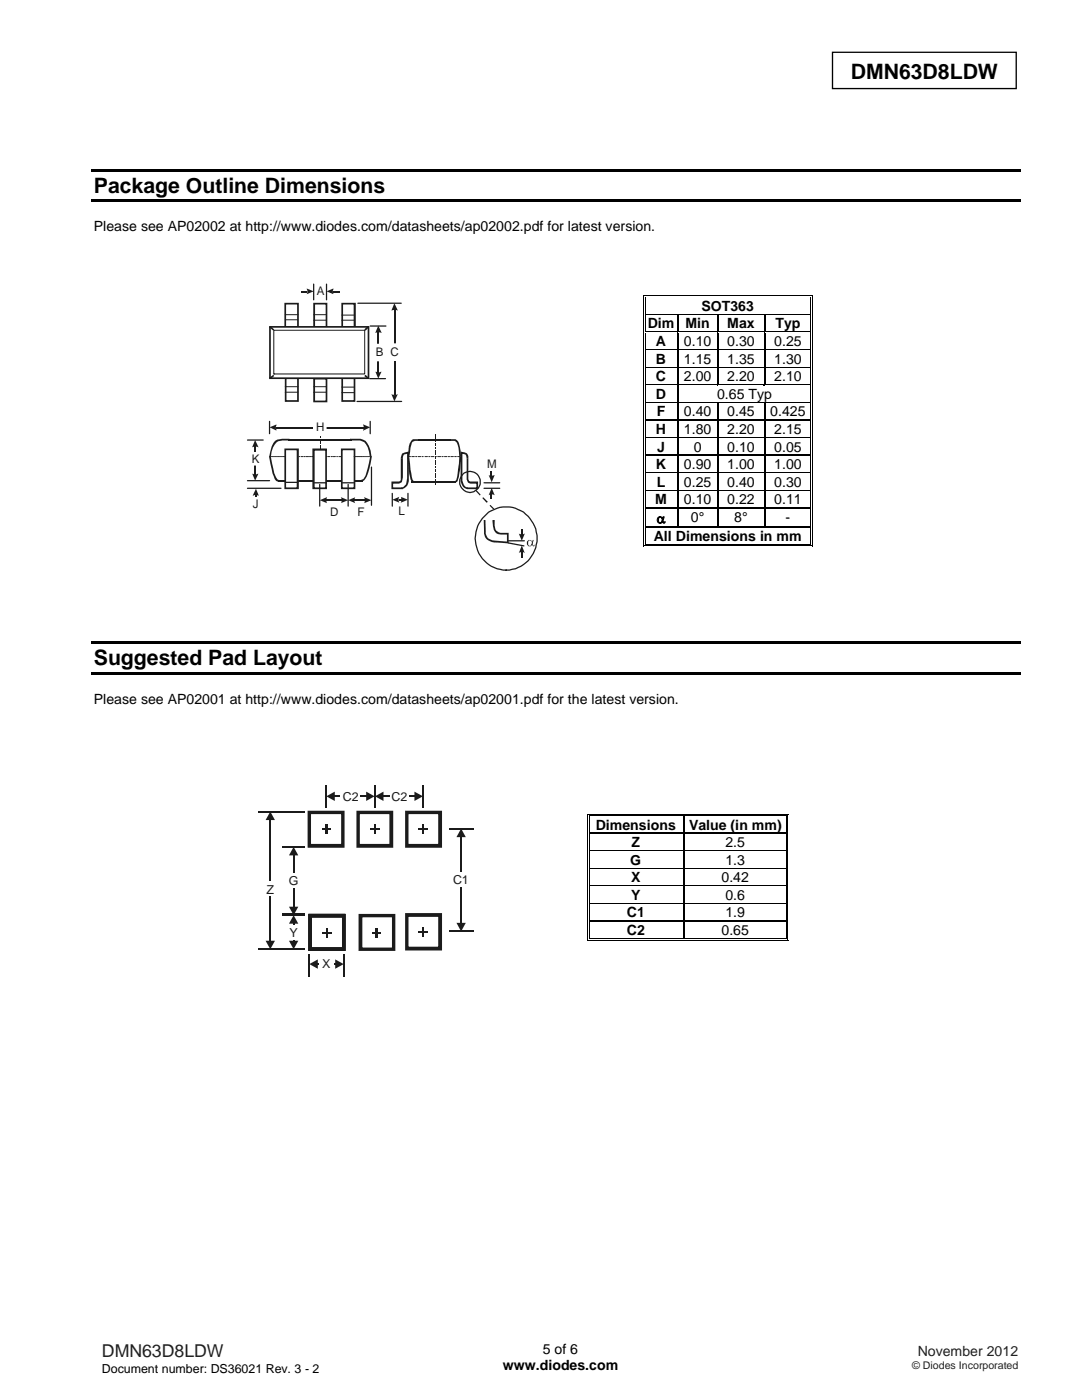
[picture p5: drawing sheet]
<svg xmlns="http://www.w3.org/2000/svg" width="216mm" height="279mm" viewBox="0 0 216 279" stroke-linecap="round" stroke-linejoin="round" font-family="sans-serif">
<path d="M166.1 10.4h36.7v7.3h-36.7z" fill="none" stroke="#000" stroke-width=".26"/>
<path d="M18.2 33.7h185.5v.5h-185.5zM18.2 39.8h185.5v.5h-185.5zM18.2 128h185.5v.5h-185.5zM18.2 134h185.5v.6h-185.5z" fill="#000"/>
<g fill="#fff">
<path d="M128.8 59.4h32.8v3.3h-32.8z"/>
<path d="M128.9 59.4h32.7v3.3h-32.7z"/>
</g>
<path d="M128.3 58.9h.2v.5h-.2zM128.3 58.9h.5v.2h-.5zM128.7 59.2h.1v.2h-.1z" fill="#000"/>
<path d="M128.8 59h32.8M128.8 59.3h32.8" fill="none" stroke="#000" stroke-width=".2"/>
<path d="M128.8 59.4h32.8z" fill="#fff"/>
<path d="M161.6 58.9h.6v.2h-.6zM161.6 59.2h.2v.2h-.2zM162 58.9h.2v.5h-.2z" fill="#000"/>
<path d="M128.4 59.4v3.3M128.7 59.4v3.3M161.7 59.4v3.3M162.1 59.4v3.3" fill="none" stroke="#000" stroke-width=".2"/>
<g fill="#fff">
<path d="M128.8 62.9h6.3v3.3h-6.3z"/>
<path d="M128.9 62.9h6v3.3h-6z"/>
<path d="M135.4 62.9h7.7v3.3h-7.7z"/>
<path d="M135.6 62.9h7.3v3.3h-7.3z"/>
<path d="M143.3 62.9h9.1v3.3h-9.1z"/>
<path d="M143.5 62.9h8.7v3.3h-8.7z"/>
<path d="M152.7 62.9h8.9v3.3h-8.9z"/>
<path d="M152.9 62.9h8.7v3.3h-8.7z"/>
</g>
<path d="M128.3 62.7h.2v.3h-.2zM128.7 62.7h.1v.3h-.1z" fill="#000"/>
<path d="M128.8 62.8h6.3" fill="none" stroke="#000" stroke-width=".25"/>
<path d="M128.8 62.9l6.3 .1z" fill="#fff"/>
<path d="M135.1 62.7h.3v.3h-.3z" fill="#000"/>
<path d="M135.4 62.8h7.7" fill="none" stroke="#000" stroke-width=".25"/>
<path d="M135.4 62.9l7.7 .1z" fill="#fff"/>
<path d="M143.1 62.7h.2v.3h-.2z" fill="#000"/>
<path d="M143.3 62.8h9.1" fill="none" stroke="#000" stroke-width=".25"/>
<path d="M143.3 62.9l9.1 .1z" fill="#fff"/>
<path d="M152.4 62.7h.3v.3h-.3z" fill="#000"/>
<path d="M152.7 62.8h8.9" fill="none" stroke="#000" stroke-width=".25"/>
<path d="M152.7 62.9l8.9 .1z" fill="#fff"/>
<path d="M161.6 62.7h.2v.3h-.2zM162 62.7h.2v.3h-.2z" fill="#000"/>
<path d="M128.4 63v3.2M128.7 63v3.2M161.7 63v3.2M162.1 63v3.2" fill="none" stroke="#000" stroke-width=".2"/>
<path d="M135.3 63v3.2M143.2 63v3.2M152.5 63v3.2" fill="none" stroke="#000" stroke-width=".25"/>
<g fill="#fff">
<path d="M128.8 66.5h6.3v3.2h-6.3z"/>
<path d="M128.9 66.5h6v3.2h-6z"/>
<path d="M135.4 66.5h7.7v3.2h-7.7z"/>
<path d="M135.6 66.5h7.3v3.2h-7.3z"/>
<path d="M143.3 66.5h9.1v3.2h-9.1z"/>
<path d="M143.5 66.5h8.7v3.2h-8.7z"/>
<path d="M152.7 66.5h8.9v3.2h-8.9z"/>
<path d="M152.9 66.5h8.7v3.2h-8.7z"/>
</g>
<path d="M128.3 66.2h.2v.3h-.2zM128.7 66.2h.1v.3h-.1z" fill="#000"/>
<path d="M128.8 66.3h6.3" fill="none" stroke="#000" stroke-width=".25"/>
<path d="M128.8 66.4l6.3 .1z" fill="#fff"/>
<path d="M135.1 66.2h.3v.3h-.3z" fill="#000"/>
<path d="M135.4 66.3h7.7" fill="none" stroke="#000" stroke-width=".25"/>
<path d="M135.4 66.4l7.7 .1z" fill="#fff"/>
<path d="M143.1 66.2h.2v.3h-.2z" fill="#000"/>
<path d="M143.3 66.3h9.1" fill="none" stroke="#000" stroke-width=".25"/>
<path d="M143.3 66.4l9.1 .1z" fill="#fff"/>
<path d="M152.4 66.2h.3v.3h-.3z" fill="#000"/>
<path d="M152.7 66.3h8.9" fill="none" stroke="#000" stroke-width=".25"/>
<path d="M152.7 66.4l8.9 .1z" fill="#fff"/>
<path d="M161.6 66.2h.2v.3h-.2zM162 66.2h.2v.3h-.2z" fill="#000"/>
<path d="M128.4 66.5v3.2M128.7 66.5v3.2M161.7 66.5v3.2M162.1 66.5v3.2" fill="none" stroke="#000" stroke-width=".2"/>
<path d="M135.3 66.5v3.2M143.2 66.5v3.2M152.5 66.5v3.2" fill="none" stroke="#000" stroke-width=".25"/>
<g fill="#fff">
<path d="M128.8 70h6.3v3.2h-6.3z"/>
<path d="M128.9 70h6v3.2h-6z"/>
<path d="M135.4 70h7.7v3.2h-7.7z"/>
<path d="M135.6 70h7.3v3.2h-7.3z"/>
<path d="M143.3 70h9.1v3.2h-9.1z"/>
<path d="M143.5 70h8.7v3.2h-8.7z"/>
<path d="M152.7 70h8.9v3.2h-8.9z"/>
<path d="M152.9 70h8.7v3.2h-8.7z"/>
</g>
<path d="M128.3 69.7h.2v.3h-.2zM128.7 69.7h.1v.3h-.1z" fill="#000"/>
<path d="M128.8 69.8h6.3" fill="none" stroke="#000" stroke-width=".25"/>
<path d="M128.8 70h6.3z" fill="#fff"/>
<path d="M135.1 69.7h.3v.3h-.3z" fill="#000"/>
<path d="M135.4 69.8h7.7" fill="none" stroke="#000" stroke-width=".25"/>
<path d="M135.4 70h7.7z" fill="#fff"/>
<path d="M143.1 69.7h.2v.3h-.2z" fill="#000"/>
<path d="M143.3 69.8h9.1" fill="none" stroke="#000" stroke-width=".25"/>
<path d="M143.3 70h9.1z" fill="#fff"/>
<path d="M152.4 69.7h.3v.3h-.3z" fill="#000"/>
<path d="M152.7 69.8h8.9" fill="none" stroke="#000" stroke-width=".25"/>
<path d="M152.7 70h8.9z" fill="#fff"/>
<path d="M161.6 69.7h.2v.3h-.2zM162 69.7h.2v.3h-.2z" fill="#000"/>
<path d="M128.4 70v3.2M128.7 70v3.2M161.7 70v3.2M162.1 70v3.2" fill="none" stroke="#000" stroke-width=".2"/>
<path d="M135.3 70v3.2M143.2 70v3.2M152.5 70v3.2" fill="none" stroke="#000" stroke-width=".25"/>
<g fill="#fff">
<path d="M128.8 73.5h6.3v3.2h-6.3z"/>
<path d="M128.9 73.5h6v3.2h-6z"/>
<path d="M135.4 73.5h7.7v3.2h-7.7z"/>
<path d="M135.6 73.5h7.3v3.2h-7.3z"/>
<path d="M143.3 73.5h9.1v3.2h-9.1z"/>
<path d="M143.5 73.5h8.7v3.2h-8.7z"/>
<path d="M152.7 73.5h8.9v3.2h-8.9z"/>
<path d="M152.9 73.5h8.7v3.2h-8.7z"/>
</g>
<path d="M128.3 73.2h.2v.3h-.2zM128.7 73.2h.1v.3h-.1z" fill="#000"/>
<path d="M128.8 73.3h6.3" fill="none" stroke="#000" stroke-width=".25"/>
<path d="M128.8 73.5h6.3z" fill="#fff"/>
<path d="M135.1 73.2h.3v.3h-.3z" fill="#000"/>
<path d="M135.4 73.3h7.7" fill="none" stroke="#000" stroke-width=".25"/>
<path d="M135.4 73.5h7.7z" fill="#fff"/>
<path d="M143.1 73.2h.2v.3h-.2z" fill="#000"/>
<path d="M143.3 73.3h9.1" fill="none" stroke="#000" stroke-width=".25"/>
<path d="M143.3 73.5h9.1z" fill="#fff"/>
<path d="M152.4 73.2h.3v.3h-.3z" fill="#000"/>
<path d="M152.7 73.3h8.9" fill="none" stroke="#000" stroke-width=".25"/>
<path d="M152.7 73.5h8.9z" fill="#fff"/>
<path d="M161.6 73.2h.2v.3h-.2zM162 73.2h.2v.3h-.2z" fill="#000"/>
<path d="M128.4 73.5v3.2M128.7 73.5v3.2M161.7 73.5v3.2M162.1 73.5v3.2" fill="none" stroke="#000" stroke-width=".2"/>
<path d="M135.3 73.5v3.2M143.2 73.5v3.2M152.5 73.5v3.2" fill="none" stroke="#000" stroke-width=".25"/>
<g fill="#fff">
<path d="M128.8 77h6.3v3.2h-6.3z"/>
<path d="M128.9 77h6v3.2h-6z"/>
<path d="M135.4 77h26.2v3.2h-26.2z"/>
<path d="M135.6 77h26v3.2h-26z"/>
</g>
<path d="M128.3 76.7h.2v.3h-.2zM128.7 76.7h.1v.3h-.1z" fill="#000"/>
<path d="M128.8 76.9h6.3" fill="none" stroke="#000" stroke-width=".25"/>
<path d="M128.8 77h6.3z" fill="#fff"/>
<path d="M135.1 76.7h.3v.3h-.3z" fill="#000"/>
<path d="M135.4 76.9h7.7" fill="none" stroke="#000" stroke-width=".25"/>
<path d="M135.4 77h7.9z" fill="#fff"/>
<path d="M143.1 76.9h9.3" fill="none" stroke="#000" stroke-width=".25"/>
<path d="M143.3 77h9.4z" fill="#fff"/>
<path d="M152.4 76.9h9.2" fill="none" stroke="#000" stroke-width=".25"/>
<path d="M152.7 77h8.9z" fill="#fff"/>
<path d="M161.6 76.7h.2v.3h-.2zM162 76.7h.2v.3h-.2z" fill="#000"/>
<path d="M128.4 77v3.2M128.7 77v3.2M161.7 77v3.2M162.1 77v3.2" fill="none" stroke="#000" stroke-width=".2"/>
<path d="M135.3 77v3.2" fill="none" stroke="#000" stroke-width=".25"/>
<g fill="#fff">
<path d="M128.8 80.5h6.3v3.3h-6.3z"/>
<path d="M128.9 80.5h6v3.3h-6z"/>
<path d="M135.4 80.5h7.7v3.3h-7.7z"/>
<path d="M135.6 80.5h7.3v3.3h-7.3z"/>
<path d="M143.3 80.5h9.1v3.3h-9.1z"/>
<path d="M143.5 80.5h8.7v3.3h-8.7z"/>
<path d="M152.7 80.5h8.9v3.3h-8.9z"/>
<path d="M152.9 80.5h8.7v3.3h-8.7z"/>
</g>
<path d="M128.3 80.2h.2v.3h-.2zM128.7 80.2h.1v.3h-.1z" fill="#000"/>
<path d="M128.8 80.4h6.3" fill="none" stroke="#000" stroke-width=".25"/>
<path d="M128.8 80.5h6.3z" fill="#fff"/>
<path d="M135.1 80.2h.3v.3h-.3z" fill="#000"/>
<path d="M135.4 80.4h7.7" fill="none" stroke="#000" stroke-width=".25"/>
<path d="M135.4 80.5h7.7z" fill="#fff"/>
<path d="M143.1 80.2h.2v.3h-.2z" fill="#000"/>
<path d="M143.3 80.4h9.1" fill="none" stroke="#000" stroke-width=".25"/>
<path d="M143.3 80.5h9.1z" fill="#fff"/>
<path d="M152.4 80.2h.3v.3h-.3z" fill="#000"/>
<path d="M152.7 80.4h8.9" fill="none" stroke="#000" stroke-width=".25"/>
<path d="M152.7 80.5h8.9z" fill="#fff"/>
<path d="M161.6 80.2h.2v.3h-.2zM162 80.2h.2v.3h-.2z" fill="#000"/>
<path d="M128.4 80.5v3.3M128.7 80.5v3.3M161.7 80.5v3.3M162.1 80.5v3.3" fill="none" stroke="#000" stroke-width=".2"/>
<path d="M135.3 80.5v3.3M143.2 80.5v3.3M152.5 80.5v3.3" fill="none" stroke="#000" stroke-width=".25"/>
<g fill="#fff">
<path d="M128.8 84h6.3v3.2h-6.3z"/>
<path d="M128.9 84h6v3.2h-6z"/>
<path d="M135.4 84h7.7v3.2h-7.7z"/>
<path d="M135.6 84h7.3v3.2h-7.3z"/>
<path d="M143.3 84h9.1v3.2h-9.1z"/>
<path d="M143.5 84h8.7v3.2h-8.7z"/>
<path d="M152.7 84h8.9v3.2h-8.9z"/>
<path d="M152.9 84h8.7v3.2h-8.7z"/>
</g>
<path d="M128.3 83.8h.2v.2h-.2zM128.7 83.8h.1v.2h-.1z" fill="#000"/>
<path d="M128.8 83.9h6.3" fill="none" stroke="#000" stroke-width=".25"/>
<path d="M128.8 84h6.3z" fill="#fff"/>
<path d="M135.1 83.8h.3v.2h-.3z" fill="#000"/>
<path d="M135.4 83.9h7.7" fill="none" stroke="#000" stroke-width=".25"/>
<path d="M135.4 84h7.7z" fill="#fff"/>
<path d="M143.1 83.8h.2v.2h-.2z" fill="#000"/>
<path d="M143.3 83.9h9.1" fill="none" stroke="#000" stroke-width=".25"/>
<path d="M143.3 84h9.1z" fill="#fff"/>
<path d="M152.4 83.8h.3v.2h-.3z" fill="#000"/>
<path d="M152.7 83.9h8.9" fill="none" stroke="#000" stroke-width=".25"/>
<path d="M152.7 84h8.9z" fill="#fff"/>
<path d="M161.6 83.8h.2v.2h-.2zM162 83.8h.2v.2h-.2z" fill="#000"/>
<path d="M128.4 84v3.2M128.7 84v3.2M161.7 84v3.2M162.1 84v3.2" fill="none" stroke="#000" stroke-width=".2"/>
<path d="M135.3 84v3.2M143.2 84v3.2M152.5 84v3.2" fill="none" stroke="#000" stroke-width=".25"/>
<g fill="#fff">
<path d="M128.8 87.5h6.3v3.3h-6.3z"/>
<path d="M128.9 87.5h6v3.3h-6z"/>
<path d="M135.4 87.5h7.7v3.3h-7.7z"/>
<path d="M135.6 87.5h7.3v3.3h-7.3z"/>
<path d="M143.3 87.5h9.1v3.3h-9.1z"/>
<path d="M143.5 87.5h8.7v3.3h-8.7z"/>
<path d="M152.7 87.5h8.9v3.3h-8.9z"/>
<path d="M152.9 87.5h8.7v3.3h-8.7z"/>
</g>
<path d="M128.3 87.2h.2v.3h-.2zM128.7 87.2h.1v.3h-.1z" fill="#000"/>
<path d="M128.8 87.4h6.3" fill="none" stroke="#000" stroke-width=".25"/>
<path d="M128.8 87.5h6.3z" fill="#fff"/>
<path d="M135.1 87.2h.3v.3h-.3z" fill="#000"/>
<path d="M135.4 87.4h7.7" fill="none" stroke="#000" stroke-width=".25"/>
<path d="M135.4 87.5h7.7z" fill="#fff"/>
<path d="M143.1 87.2h.2v.3h-.2z" fill="#000"/>
<path d="M143.3 87.4h9.1" fill="none" stroke="#000" stroke-width=".25"/>
<path d="M143.3 87.5h9.1z" fill="#fff"/>
<path d="M152.4 87.2h.3v.3h-.3z" fill="#000"/>
<path d="M152.7 87.4h8.9" fill="none" stroke="#000" stroke-width=".25"/>
<path d="M152.7 87.5h8.9z" fill="#fff"/>
<path d="M161.6 87.2h.2v.3h-.2zM162 87.2h.2v.3h-.2z" fill="#000"/>
<path d="M128.4 87.5v3.3M128.7 87.5v3.3M161.7 87.5v3.3M162.1 87.5v3.3" fill="none" stroke="#000" stroke-width=".2"/>
<path d="M135.3 87.5v3.3M143.2 87.5v3.3M152.5 87.5v3.3" fill="none" stroke="#000" stroke-width=".25"/>
<g fill="#fff">
<path d="M128.8 91h6.3v3.3h-6.3z"/>
<path d="M128.9 91h6v3.3h-6z"/>
<path d="M135.4 91h7.7v3.3h-7.7z"/>
<path d="M135.6 91h7.3v3.3h-7.3z"/>
<path d="M143.3 91h9.1v3.3h-9.1z"/>
<path d="M143.5 91h8.7v3.3h-8.7z"/>
<path d="M152.7 91h8.9v3.3h-8.9z"/>
<path d="M152.9 91h8.7v3.3h-8.7z"/>
</g>
<path d="M128.3 90.8h.2v.2h-.2zM128.7 90.8h.1v.2h-.1z" fill="#000"/>
<path d="M128.8 90.9h6.3" fill="none" stroke="#000" stroke-width=".25"/>
<path d="M128.8 91h6.3z" fill="#fff"/>
<path d="M135.1 90.8h.3v.2h-.3z" fill="#000"/>
<path d="M135.4 90.9h7.7" fill="none" stroke="#000" stroke-width=".25"/>
<path d="M135.4 91h7.7z" fill="#fff"/>
<path d="M143.1 90.8h.2v.2h-.2z" fill="#000"/>
<path d="M143.3 90.9h9.1" fill="none" stroke="#000" stroke-width=".25"/>
<path d="M143.3 91h9.1z" fill="#fff"/>
<path d="M152.4 90.8h.3v.2h-.3z" fill="#000"/>
<path d="M152.7 90.9h8.9" fill="none" stroke="#000" stroke-width=".25"/>
<path d="M152.7 91h8.9z" fill="#fff"/>
<path d="M161.6 90.8h.2v.2h-.2zM162 90.8h.2v.2h-.2z" fill="#000"/>
<path d="M128.4 91v3.3M128.7 91v3.3M161.7 91v3.3M162.1 91v3.3" fill="none" stroke="#000" stroke-width=".2"/>
<path d="M135.3 91v3.3M143.2 91v3.3M152.5 91v3.3" fill="none" stroke="#000" stroke-width=".25"/>
<g fill="#fff">
<path d="M128.8 94.6h6.3v3.2h-6.3z"/>
<path d="M128.9 94.6h6v3.2h-6z"/>
<path d="M135.4 94.6h7.7v3.2h-7.7z"/>
<path d="M135.6 94.6h7.3v3.2h-7.3z"/>
<path d="M143.3 94.6h9.1v3.2h-9.1z"/>
<path d="M143.5 94.6h8.7v3.2h-8.7z"/>
<path d="M152.7 94.6h8.9v3.2h-8.9z"/>
<path d="M152.9 94.6h8.7v3.2h-8.7z"/>
</g>
<path d="M128.3 94.3h.2v.3h-.2zM128.7 94.3h.1v.3h-.1z" fill="#000"/>
<path d="M128.8 94.4h6.3" fill="none" stroke="#000" stroke-width=".25"/>
<path d="M128.8 94.5l6.3 .1z" fill="#fff"/>
<path d="M135.1 94.3h.3v.3h-.3z" fill="#000"/>
<path d="M135.4 94.4h7.7" fill="none" stroke="#000" stroke-width=".25"/>
<path d="M135.4 94.5l7.7 .1z" fill="#fff"/>
<path d="M143.1 94.3h.2v.3h-.2z" fill="#000"/>
<path d="M143.3 94.4h9.1" fill="none" stroke="#000" stroke-width=".25"/>
<path d="M143.3 94.5l9.1 .1z" fill="#fff"/>
<path d="M152.4 94.3h.3v.3h-.3z" fill="#000"/>
<path d="M152.7 94.4h8.9" fill="none" stroke="#000" stroke-width=".25"/>
<path d="M152.7 94.5l8.9 .1z" fill="#fff"/>
<path d="M161.6 94.3h.2v.3h-.2zM162 94.3h.2v.3h-.2z" fill="#000"/>
<path d="M128.4 94.6v3.2M128.7 94.6v3.2M161.7 94.6v3.2M162.1 94.6v3.2" fill="none" stroke="#000" stroke-width=".2"/>
<path d="M135.3 94.6v3.2M143.2 94.6v3.2M152.5 94.6v3.2" fill="none" stroke="#000" stroke-width=".25"/>
<g fill="#fff">
<path d="M128.8 98h6.3v3.3h-6.3z"/>
<path d="M128.9 98h6v3.3h-6z"/>
<path d="M135.4 98h7.7v3.3h-7.7z"/>
<path d="M135.6 98h7.3v3.3h-7.3z"/>
<path d="M143.3 98h9.1v3.3h-9.1z"/>
<path d="M143.5 98h8.7v3.3h-8.7z"/>
<path d="M152.7 98h8.9v3.3h-8.9z"/>
<path d="M152.9 98h8.7v3.3h-8.7z"/>
</g>
<path d="M128.3 97.8h.2v.3h-.2zM128.7 97.8h.1v.3h-.1z" fill="#000"/>
<path d="M128.8 97.9h6.3" fill="none" stroke="#000" stroke-width=".25"/>
<path d="M128.8 98l6.3 .1z" fill="#fff"/>
<path d="M135.1 97.8h.3v.3h-.3z" fill="#000"/>
<path d="M135.4 97.9h7.7" fill="none" stroke="#000" stroke-width=".25"/>
<path d="M135.4 98l7.7 .1z" fill="#fff"/>
<path d="M143.1 97.8h.2v.3h-.2z" fill="#000"/>
<path d="M143.3 97.9h9.1" fill="none" stroke="#000" stroke-width=".25"/>
<path d="M143.3 98l9.1 .1z" fill="#fff"/>
<path d="M152.4 97.8h.3v.3h-.3z" fill="#000"/>
<path d="M152.7 97.9h8.9" fill="none" stroke="#000" stroke-width=".25"/>
<path d="M152.7 98l8.9 .1z" fill="#fff"/>
<g fill="#000">
<path d="M161.6 97.8h.2v.3h-.2zM162 97.8h.2v.3h-.2zM128.3 101.3h.2v.3h-.2zM128.3 105h.2v.3h-.2zM128.3 108.9h.5v.2h-.5zM128.7 101.3h.1v.3h-.1zM128.7 105h.1v.3h-.1zM128.7 108.5h.1v.2h-.1zM135.1 101.3h.3v.3h-.3zM143.1 101.3h.2v.3h-.2zM152.4 101.3h.3v.3h-.3zM161.6 101.3h.2v.3h-.2z"/>
<path d="M161.6 105h.2v.3h-.2zM161.6 108.9h.6v.2h-.6zM161.6 108.5h.2v.2h-.2zM162 101.3h.2v.3h-.2zM162 105h.2v.3h-.2zM162 108.5h.2v.6h-.2z"/>
</g>
<g fill="none" stroke="#000" stroke-width=".2">
<path d="M128.4 98.1v3.2M128.7 98.1v3.2M161.7 98.1v3.2M162.1 98.1v3.2M128.4 101.6v3.4M128.4 105.3v3.8M128.7 101.6v3.4M128.7 105.3v3.2M128.8 109h32.8M128.8 108.6h32.8M161.7 101.6v3.4M161.7 105.3v3.2"/>
<path d="M162.1 101.6v3.4M162.1 105.3v3.2"/>
</g>
<path d="M135.3 98.1v3.2M143.2 98.1v3.2M152.5 98.1v3.2M128.8 101.4h6.3M128.8 105.2h32.8M135.3 101.6v3.4M135.4 101.4h7.7M143.2 101.6v3.4M143.3 101.4h9.1M152.5 101.6v3.4M152.7 101.4h8.9" fill="none" stroke="#000" stroke-width=".25"/>
<g fill="#fff">
<path d="M117.6 162.9h18.7v3.3h-18.7z"/>
<path d="M118.1 162.9h17.6v3.3h-17.6z"/>
</g>
<path d="M117.1 162.4h.2v.5h-.2zM117.1 162.4h.5v.2h-.5zM117.5 162.8h.1v.1h-.1z" fill="#000"/>
<path d="M117.6 162.5h18.7M117.6 162.8h18.7" fill="none" stroke="#000" stroke-width=".2"/>
<path d="M117.6 162.9h18.7z" fill="#fff"/>
<path d="M136.3 162.9h.2zM136.3 162.4h.5v.2h-.5zM136.3 162.8h.5v.1h-.5zM156.8 162.4h.5v.2h-.5zM156.8 162.8h.2v.1h-.2zM157.1 162.4h.2v.5h-.2z" fill="#000"/>
<path d="M117.2 162.9v3.3M117.5 162.9v3.3M136.8 162.5h20M136.8 162.8h20M156.9 162.9v3.3M157.2 162.9v3.3" fill="none" stroke="#000" stroke-width=".2"/>
<path d="M136.4 162.9v3.3" fill="none" stroke="#000" stroke-width=".25"/>
<g fill="#fff">
<path d="M117.6 166.5h18.7v3.2h-18.7z"/>
<path d="M118.1 166.5h17.6v3.2h-17.6z"/>
<path d="M136.5 166.5h20.3v3.2h-20.3z"/>
<path d="M137.1 166.5h19.3v3.2h-19.3z"/>
</g>
<path d="M117.1 166.2h.2v.3h-.2zM117.5 166.2h.1v.3h-.1z" fill="#000"/>
<path d="M117.6 166.3h18.7" fill="none" stroke="#000" stroke-width=".25"/>
<path d="M117.6 166.5h18.7z" fill="#fff"/>
<path d="M136.3 166.2h.2v.3h-.2z" fill="#000"/>
<path d="M136.5 166.3h20.3" fill="none" stroke="#000" stroke-width=".25"/>
<path d="M136.5 166.5h20.3z" fill="#fff"/>
<path d="M156.8 166.2h.2v.3h-.2zM157.1 166.2h.2v.3h-.2z" fill="#000"/>
<path d="M117.2 166.5v3.2M117.5 166.5v3.2M156.9 166.5v3.2M157.2 166.5v3.2" fill="none" stroke="#000" stroke-width=".2"/>
<path d="M136.4 166.5v3.2" fill="none" stroke="#000" stroke-width=".25"/>
<g fill="#fff">
<path d="M117.6 170h18.7v3.2h-18.7z"/>
<path d="M118.1 170h17.6v3.2h-17.6z"/>
<path d="M136.5 170h20.3v3.2h-20.3z"/>
<path d="M137.1 170h19.3v3.2h-19.3z"/>
</g>
<path d="M117.1 169.7h.2v.3h-.2zM117.5 169.7h.1v.3h-.1z" fill="#000"/>
<path d="M117.6 169.8h18.7" fill="none" stroke="#000" stroke-width=".25"/>
<path d="M117.6 169.9l18.7 .1z" fill="#fff"/>
<path d="M136.3 169.7h.2v.3h-.2z" fill="#000"/>
<path d="M136.5 169.8h20.3" fill="none" stroke="#000" stroke-width=".25"/>
<path d="M136.5 169.9l20.3 .1z" fill="#fff"/>
<path d="M156.8 169.7h.2v.3h-.2zM157.1 169.7h.2v.3h-.2z" fill="#000"/>
<path d="M117.2 170v3.2M117.5 170v3.2M156.9 170v3.2M157.2 170v3.2" fill="none" stroke="#000" stroke-width=".2"/>
<path d="M136.4 170v3.2" fill="none" stroke="#000" stroke-width=".25"/>
<g fill="#fff">
<path d="M117.6 173.5h18.7v3.2h-18.7z"/>
<path d="M118.1 173.5h17.6v3.2h-17.6z"/>
<path d="M136.5 173.5h20.3v3.2h-20.3z"/>
<path d="M137.1 173.5h19.3v3.2h-19.3z"/>
</g>
<path d="M117.1 173.2h.2v.3h-.2zM117.5 173.2h.1v.3h-.1z" fill="#000"/>
<path d="M117.6 173.3h18.7" fill="none" stroke="#000" stroke-width=".25"/>
<path d="M117.6 173.5h18.7z" fill="#fff"/>
<path d="M136.3 173.2h.2v.3h-.2z" fill="#000"/>
<path d="M136.5 173.3h20.3" fill="none" stroke="#000" stroke-width=".25"/>
<path d="M136.5 173.5h20.3z" fill="#fff"/>
<path d="M156.8 173.2h.2v.3h-.2zM157.1 173.2h.2v.3h-.2z" fill="#000"/>
<path d="M117.2 173.5v3.2M117.5 173.5v3.2M156.9 173.5v3.2M157.2 173.5v3.2" fill="none" stroke="#000" stroke-width=".2"/>
<path d="M136.4 173.5v3.2" fill="none" stroke="#000" stroke-width=".25"/>
<g fill="#fff">
<path d="M117.6 177h18.7v3.2h-18.7z"/>
<path d="M118.1 177h17.6v3.2h-17.6z"/>
<path d="M136.5 177h20.3v3.2h-20.3z"/>
<path d="M137.1 177h19.3v3.2h-19.3z"/>
</g>
<path d="M117.1 176.7h.2v.3h-.2zM117.5 176.7h.1v.3h-.1z" fill="#000"/>
<path d="M117.6 176.8h18.7" fill="none" stroke="#000" stroke-width=".25"/>
<path d="M117.6 177h18.7z" fill="#fff"/>
<path d="M136.3 176.7h.2v.3h-.2z" fill="#000"/>
<path d="M136.5 176.8h20.3" fill="none" stroke="#000" stroke-width=".25"/>
<path d="M136.5 177h20.3z" fill="#fff"/>
<path d="M156.8 176.7h.2v.3h-.2zM157.1 176.7h.2v.3h-.2z" fill="#000"/>
<path d="M117.2 177v3.2M117.5 177v3.2M156.9 177v3.2M157.2 177v3.2" fill="none" stroke="#000" stroke-width=".2"/>
<path d="M136.4 177v3.2" fill="none" stroke="#000" stroke-width=".25"/>
<g fill="#fff">
<path d="M117.6 180.5h18.7v3.2h-18.7z"/>
<path d="M118.1 180.5h17.6v3.2h-17.6z"/>
<path d="M136.5 180.5h20.3v3.2h-20.3z"/>
<path d="M137.1 180.5h19.3v3.2h-19.3z"/>
</g>
<path d="M117.1 180.2h.2v.3h-.2zM117.5 180.2h.1v.3h-.1z" fill="#000"/>
<path d="M117.6 180.4h18.7" fill="none" stroke="#000" stroke-width=".25"/>
<path d="M117.6 180.5h18.7z" fill="#fff"/>
<path d="M136.3 180.2h.2v.3h-.2z" fill="#000"/>
<path d="M136.5 180.4h20.3" fill="none" stroke="#000" stroke-width=".25"/>
<path d="M136.5 180.5h20.3z" fill="#fff"/>
<path d="M156.8 180.2h.2v.3h-.2zM157.1 180.2h.2v.3h-.2z" fill="#000"/>
<path d="M117.2 180.5v3.2M117.5 180.5v3.2M156.9 180.5v3.2M157.2 180.5v3.2" fill="none" stroke="#000" stroke-width=".2"/>
<path d="M136.4 180.5v3.2" fill="none" stroke="#000" stroke-width=".25"/>
<g fill="#fff">
<path d="M117.6 184h18.7v3.3h-18.7z"/>
<path d="M118.1 184h17.6v3.3h-17.6z"/>
<path d="M136.5 184h20.3v3.3h-20.3z"/>
<path d="M137.1 184h19.3v3.3h-19.3z"/>
</g>
<path d="M117.1 183.7h.2v.3h-.2zM117.5 183.7h.1v.3h-.1z" fill="#000"/>
<path d="M117.6 183.9h18.7" fill="none" stroke="#000" stroke-width=".25"/>
<path d="M117.6 184h18.7z" fill="#fff"/>
<path d="M136.3 183.7h.2v.3h-.2z" fill="#000"/>
<path d="M136.5 183.9h20.3" fill="none" stroke="#000" stroke-width=".25"/>
<path d="M136.5 184h20.3z" fill="#fff"/>
<path d="M117.1 187.6h.5v.2h-.5zM117.5 187.3h.1v.2h-.1zM136.3 187.3h.5v.2h-.5zM156.8 183.7h.2v.3h-.2zM156.8 187.6h.5v.2h-.5zM156.8 187.3h.2v.2h-.2zM157.1 183.7h.2v.3h-.2zM157.1 187.3h.2v.5h-.2z" fill="#000"/>
<path d="M117.2 184v3.8M117.5 184v3.3M117.6 187.7h39.2M117.6 187.4h18.7M136.8 187.4h20M156.9 184v3.3M157.2 184v3.3" fill="none" stroke="#000" stroke-width=".2"/>
<path d="M136.4 184v3.3" fill="none" stroke="#000" stroke-width=".25"/>
<path d="M64.3 186h1.8v.3h-1.8z" fill="#1f1a17"/>
<path d="M89.6 165.4h5" fill="none" stroke="#1f1a17" stroke-width=".36"/>
<path d="M89.6 185.9h4.9" fill="none" stroke="#1f1a17" stroke-width=".34"/>
<path d="M92 165.4l.9 1.7h-1.8l.9-1.7 .9 1.7z" fill-rule="evenodd" fill="#1f1a17"/>
<path d="M92 166.9v17.4" fill="none" stroke="#1f1a17" stroke-width=".34"/>
<path d="M91.1 184.2h1.8l-.9 1.7 .9-1.7-.9 1.7z" fill-rule="evenodd" fill="#1f1a17"/>
<path d="M61.7 190.5v4.4M68.6 190.5v4.4" fill="none" stroke="#1f1a17" stroke-width=".34"/>
<path d="M61.7 192.4l1.7-.9v1.8l-1.7-.9 1.7-.9z" fill-rule="evenodd" fill="#1f1a17"/>
<path d="M63.2 192.4h3.9" fill="none" stroke="#1f1a17" stroke-width=".34"/>
<path d="M66.9 191.5l1.7 .9-1.7 .9v-1.8l1.7 .9z" fill-rule="evenodd" fill="#1f1a17"/>
<path d="M51.5 162.1h9.3M56.3 169h4.4M51.5 189.4h9.3" fill="none" stroke="#1f1a17" stroke-width=".34"/>
<path d="M56.4 182.6h4.4" fill="none" stroke="#1f1a17" stroke-width=".42"/>
<path d="M53.9 162l1 1.7h-1.9l.9-1.7 1 1.7z" fill-rule="evenodd" fill="#1f1a17"/>
<path d="M53.9 163.5v24.4" fill="none" stroke="#1f1a17" stroke-width=".34"/>
<g fill="#1f1a17">
<path d="M53 187.7h1.9l-1 1.7 1-1.7-1 1.7z" fill-rule="evenodd"/>
<path d="M58.6 182.6l.9 1.7h-1.8l.9-1.7 .9 1.7z" fill-rule="evenodd"/>
</g>
<path d="M58.6 184.2v3.7" fill="none" stroke="#1f1a17" stroke-width=".34"/>
<g fill="#1f1a17">
<path d="M57.7 187.7h1.8l-.9 1.7 .9-1.7-.9 1.7z" fill-rule="evenodd"/>
<path d="M58.6 169l.9 1.7h-1.8l.9-1.7 .9 1.7z" fill-rule="evenodd"/>
</g>
<path d="M58.6 170.6v10.4" fill="none" stroke="#1f1a17" stroke-width=".34"/>
<path d="M57.7 181h1.8l-.9 1.6 .9-1.6-.9 1.6z" fill-rule="evenodd" fill="#1f1a17"/>
<g fill="#fff">
<path d="M63.7 189.9h2.8v4.5h-2.8z"/>
<path d="M92.1 175.2h1.4v1.6h-1.4z"/>
</g>
<g fill="#1f1a17">
<path d="M65 185.2h.4v1.9h-.4z"/>
<path d="M61.9 182.4h6.7v.7h-6.7zM68.6 182.4h.3v.3h-.3zM68.2 182.7h.7v6.7h-.7zM68.6 189.4h.3v.4h-.3zM61.9 189.1h6.7v.7h-6.7zM61.6 189.4h.3v.4h-.3zM61.6 182.7h.6v6.7h-.6zM61.6 182.4h.3v.3h-.3z"/>
</g>
<g fill="#fff">
<path d="M51.5 175.9h4.9v2.9h-4.9z"/>
<path d="M89.6 174.2h4.9v2.9h-4.9z"/>
<path d="M56.4 184.6h4.4v2.9h-4.4z"/>
</g>
<path d="M84.4 156.7v4.4" fill="none" stroke="#1f1a17" stroke-width=".34"/>
<path d="M74.8 158.9l1.7-.9v1.9l-1.7-1 1.7-.9z" fill-rule="evenodd" fill="#1f1a17"/>
<path d="M76.3 158.9h6.6" fill="none" stroke="#1f1a17" stroke-width=".34"/>
<path d="M82.7 158l1.7 .9-1.7 1v-1.9l1.7 .9z" fill-rule="evenodd" fill="#1f1a17"/>
<path d="M77.9 158h3.6v1.9h-3.6z" fill="#fff"/>
<path d="M74.7 156.7v4.4" fill="none" stroke="#1f1a17" stroke-width=".34"/>
<path d="M65.1 158.9l1.7-.9v1.9l-1.7-1 1.7-.9z" fill-rule="evenodd" fill="#1f1a17"/>
<path d="M66.6 158.9h6.6" fill="none" stroke="#1f1a17" stroke-width=".34"/>
<path d="M73.1 158l1.6 .9-1.6 1v-1.9l1.6 .9z" fill-rule="evenodd" fill="#1f1a17"/>
<path d="M68 156.6h3.8v4.4h-3.8z" fill="#fff"/>
<path d="M65.1 156.7v4.4" fill="none" stroke="#1f1a17" stroke-width=".34"/>
<g fill="#1f1a17">
<path d="M64.3 186h1.8v.3h-1.8z"/>
<path d="M65 185.2h.4v1.9h-.4z"/>
<path d="M73.8 165.3h1.9v.3h-1.9z"/>
<path d="M74.6 164.5h.3v1.9h-.3z"/>
<path d="M83.5 165.3h1.9v.3h-1.9z"/>
<path d="M84.3 164.5h.3v1.9h-.3z"/>
<path d="M74.3 186h1.8v.3h-1.8z"/>
<path d="M75 185.2h.4v1.9h-.4z"/>
<path d="M64.2 165.3h1.8v.3h-1.8z"/>
<path d="M64.9 164.5h.4v1.9h-.4z"/>
<path d="M83.5 185.8h1.9v.3h-1.9z"/>
<path d="M84.3 185h.3v1.9h-.3z"/>
<path d="M61.9 182.4h6.7v.7h-6.7zM68.6 182.4h.3v.3h-.3zM68.2 182.7h.7v6.7h-.7zM68.6 189.4h.3v.4h-.3zM61.9 189.1h6.7v.7h-6.7zM61.6 189.4h.3v.4h-.3zM61.6 182.7h.6v6.7h-.6zM61.6 182.4h.3v.3h-.3z"/>
<path d="M61.9 182.4h6.7v.7h-6.7zM68.6 182.4h.3v.3h-.3zM68.2 182.7h.7v6.7h-.7zM68.6 189.4h.3v.4h-.3zM61.9 189.1h6.7v.7h-6.7zM61.6 189.4h.3v.4h-.3zM61.6 182.7h.6v6.7h-.6zM61.6 182.4h.3v.3h-.3z"/>
<path d="M61.9 182.4h6.7v.7h-6.7zM68.6 182.4h.3v.3h-.3zM68.2 182.7h.7v6.7h-.7zM68.6 189.4h.3v.4h-.3zM61.9 189.1h6.7v.7h-6.7zM61.6 189.4h.3v.4h-.3zM61.6 182.7h.6v6.7h-.6zM61.6 182.4h.3v.3h-.3z"/>
<path d="M61.9 182.4h6.7v.7h-6.7zM68.6 182.4h.3v.3h-.3zM68.2 182.7h.7v6.7h-.7zM68.6 189.4h.3v.4h-.3zM61.9 189.1h6.7v.7h-6.7zM61.6 189.4h.3v.4h-.3zM61.6 182.7h.6v6.7h-.6zM61.6 182.4h.3v.3h-.3z"/>
<path d="M71.5 161.8h6.5v.7h-6.5zM78 161.8h.5v.3h-.5zM77.7 162.1h.8v6.7h-.8zM78 168.8h.5v.4h-.5zM71.5 168.4h6.5v.8h-6.5zM71.1 168.8h.4v.4h-.4zM71.1 162.1h.7v6.7h-.7zM71.1 161.8h.4v.3h-.4z"/>
<path d="M81.2 161.8h6.7v.7h-6.7zM87.9 161.8h.3v.3h-.3zM87.4 162.1h.8v6.7h-.8zM87.9 168.8h.3v.4h-.3zM81.2 168.4h6.7v.8h-6.7zM80.8 168.8h.4v.4h-.4zM80.8 162.1h.7v6.7h-.7zM80.8 161.8h.4v.3h-.4z"/>
<path d="M71.9 182.4h6.6v.7h-6.6zM78.5 182.4h.4v.3h-.4zM78.2 182.7h.7v6.7h-.7zM78.5 189.4h.4v.4h-.4zM71.9 189.1h6.6v.7h-6.6zM71.5 189.4h.4v.4h-.4zM71.5 182.7h.8v6.7h-.8zM71.5 182.4h.4v.3h-.4z"/>
<path d="M61.7 161.8h6.7v.7h-6.7zM68.4 161.8h.3v.3h-.3zM68.1 162.1h.6v6.7h-.6zM68.4 168.8h.3v.4h-.3zM61.7 168.4h6.7v.8h-6.7zM61.4 168.8h.3v.4h-.3zM61.4 162.1h.7v6.7h-.7zM61.4 161.8h.3v.3h-.3z"/>
<path d="M81.2 182.2h6.7v.8h-6.7zM87.9 182.2h.3v.4h-.3zM87.4 182.6h.8v6.7h-.8zM87.9 189.3h.3v.4h-.3zM81.2 188.9h6.7v.8h-6.7zM80.8 189.3h.4v.4h-.4zM80.8 182.6h.7v6.7h-.7zM80.8 182.2h.4v.4h-.4z"/>
</g>
<path d="M56.4 174.3h4.9v2.9h-4.9z" fill="#fff"/>
<path d="M55.5 95.9h16.8" fill="none" stroke="#1f1a17" stroke-width=".34"/>
<path d="M53.8 84.1v2.5M73.9 84.1v2.5" fill="none" stroke="#1f1a17" stroke-width=".25"/>
<path d="M53.8 85.3l1.4-.6-.1 .3v.6l.1 .4z" fill-rule="evenodd" fill="#1f1a17"/>
<path d="M55.1 85.3h17.5" fill="none" stroke="#1f1a17" stroke-width=".25"/>
<path d="M72.4 84.7l1.5 .6-1.5 .7 .2-.5z" fill-rule="evenodd" fill="#1f1a17"/>
<path d="M96.6 97.5h3.1" fill="none" stroke="#1f1a17" stroke-width=".25"/>
<g fill="#1f1a17">
<path d="M97.9 94.1h.3v.9h-.3z"/>
<path d="M50.9 98.7h.3v.5h-.3z"/>
</g>
<g fill="#1f1a17">
<path d="M97.5 94.8h.1a.97 .97 0 0 0 1.1 0l-.6 1.5z" fill-rule="evenodd"/>
<path d="M51.1 97.5l.6 1.5-.4-.2h-.6l-.3 .2z" fill-rule="evenodd"/>
</g>
<path d="M62.6 56.7v3.1M65.2 56.7v3.1M96.6 96.4h3.1" fill="none" stroke="#1f1a17" stroke-width=".25"/>
<g fill="#1f1a17">
<path d="M61.2 57.6l1.4 .5-1.4 .6 .1-.2v-.6z" fill-rule="evenodd"/>
<path d="M65.2 58.1l1.4-.5-.2 .3 .2 .8z" fill-rule="evenodd"/>
</g>
<g fill="#1f1a17">
<path d="M60.1 58.1h1.2v.2h-1.2z"/>
<path d="M66.4 58.1h1.3v.2h-1.3z"/>
</g>
<path d="M71.4 60.5h8.7M73.8 75.6h3.1M73.9 65.1h3.1M49.4 87.8h3.1M49.4 95.9h4.4M49.4 97.5h6.7M71.2 80.1h8.9" fill="none" stroke="#1f1a17" stroke-width=".25"/>
<path d="M75.5 65l.7 1.4h-1.3z" fill-rule="evenodd" fill="#1f1a17"/>
<path d="M75.5 66.3v8.1" fill="none" stroke="#1f1a17" stroke-width=".25"/>
<g fill="#1f1a17">
<path d="M74.9 74.1l.3 .2h.6l.4-.2-.7 1.5z" fill-rule="evenodd"/>
<path d="M50.9 87.8l.7 1.5-.4-.2-.9 .2z" fill-rule="evenodd"/>
</g>
<path d="M50.9 89.1v5.6" fill="none" stroke="#1f1a17" stroke-width=".25"/>
<g fill="#1f1a17">
<path d="M50.3 94.5l.4 .2h.5l.4-.2-.7 1.4z" fill-rule="evenodd"/>
<path d="M78.7 60.5l.7 1.5h-1.3z" fill-rule="evenodd"/>
</g>
<path d="M78.7 61.8v17" fill="none" stroke="#1f1a17" stroke-width=".25"/>
<g fill="#1f1a17">
<path d="M78.1 78.7a1.23 1.23 0 0 0 1.3 0l-.7 1.4z" fill-rule="evenodd"/>
<path d="M78.3 99.7l1.4-.6-.2 .3v.7l.2 .2z" fill-rule="evenodd"/>
<path d="M80 99.1l1.4 .6-1.4 .6a1.1 1.1 0 0 0 0-1.2z" fill-rule="evenodd"/>
<path d="M63.8 99.8l1.4-.6v1.2z" fill-rule="evenodd"/>
</g>
<path d="M79.5 99.6h.6v.2h-.6z" fill="#1f1a17"/>
<path d="M65.1 99.9h3.1" fill="none" stroke="#1f1a17" stroke-width=".25"/>
<path d="M68 99.2l1.5 .6-1.5 .6 .2-.3z" fill-rule="evenodd" fill="#1f1a17"/>
<path d="M78.3 98.5v2.5M81.4 98.5v2.5" fill="none" stroke="#1f1a17" stroke-width=".25"/>
<path d="M73.8 68.7h3.1v3.3h-3.1z" fill="#fff"/>
<path d="M73.8 68.7h3.1v3.3h-3.1z" fill="none" stroke="#fff" stroke-width=".2"/>
<path d="M49.4 90.4h3.1v2.4h-3.1z" fill="#fff"/>
<path d="M49.4 90.4h3.1v2.4h-3.1z" fill="none" stroke="#fff" stroke-width=".2"/>
<path d="M77.2 68.6h3.1v3.3h-3.1z" fill="#fff"/>
<path d="M77.2 68.6h3.1v3.3h-3.1z" fill="none" stroke="#fff" stroke-width=".2"/>
<path d="M62.6 84.1h2.5v2.5h-2.5z" fill="#fff"/>
<path d="M62.6 84.1h2.5v2.5h-2.5z" fill="none" stroke="#fff" stroke-width=".2"/>
<path d="M56.9 89.7h2.6v7.8h-2.6z" fill="#fff"/>
<path d="M56.9 97.3h2.6v.3h-2.6zM59.5 97.5h.1v.1h-.1zM59.2 89.7h.4v7.8h-.4zM59.5 89.5h.1v.2h-.1zM56.9 89.5h2.6v.4h-2.6zM56.7 89.5h.2v.2h-.2zM56.7 89.7h.4v7.8h-.4zM56.7 97.5h.2v.1h-.2z" fill="#1f1a17"/>
<path d="M68.2 89.7h2.5v7.8h-2.5z" fill="#fff"/>
<path d="M68.2 97.3h2.5v.3h-2.5zM70.7 97.5h.2v.1h-.2zM70.6 89.7h.3v7.8h-.3zM70.7 89.5h.2v.2h-.2zM68.2 89.5h2.5v.4h-2.5zM68 89.5h.2v.2h-.2zM68 89.7h.4v7.8h-.4zM68 97.5h.2v.1h-.2z" fill="#1f1a17"/>
<path d="M80.4 90.7l.2-.2 .8-.1v5.5a1.68 1.68 0 0 1-1.2 1.6h-1.9v-1.2h1.5l.3-.3v-4.5z" fill-rule="evenodd" fill="#fff"/>
<path d="M80.2 90.5l1.1-.3 .1 .3-.8 .2-.2 .8-.4-.1zM81.3 90.2v.2zM81.3 90.2l.1 .3zM81.4 90.2l.2-.1v.3h-.2zM81.2 90.4h.4v5h-.4zM81.2 95.4h.4l-.2 1.2-.3-.2zM80.1 97.3l.4-.1 .6-.8 .3 .2a1.82 1.82 0 0 1-1.2 1zM80.2 97.5v.1zM78.3 97.3h1.9v.3h-1.9zM78.1 97.5h.2v.1h-.2zM78.1 96.3h.3v1.2h-.3zM78.1 96.1h.2v.2h-.2zM78.3 96.1h1.3v.4h-1.3zM80 95.3h.4l-.2 .8-.6 .4v-.4l.4-.3zM80 95h.4v.3h-.4zM80 94.7h.4v.3h-.4zM80 91.5h.4v3.2h-.4zM80 91.4l.1 .1z" fill="#1f1a17"/>
<path d="M56.9 96.3h2.6M68.2 96.4h2.5M69.5 96.7v4.3" fill="none" stroke="#1f1a17" stroke-width=".25"/>
<path d="M92.1 90.4a.94 .94 0 0 1 1.2 1.1l.1 4.5 .2 .3h1.6v1.2h-1.9a1.49 1.49 0 0 1-1.2-1.6z" fill-rule="evenodd" fill="#fff"/>
<g fill="#1f1a17">
<path d="M97.9 98.6h.3v.9h-.3z"/>
<path d="M92.2 90.2a1.06 1.06 0 0 1 1.3 1.2l-.4 .1-.2-.8-.8-.2zM92.2 90.2l-.1 .2zM92.1 90.2v.3zM91.9 90.1l.2 .1v.2h-.2zM91.9 90.4h.4v5h-.4zM91.9 95.4h.4l.1 1-.3 .2zM92.1 96.6l.3-.2a1.05 1.05 0 0 0 1 .9l-.2 .3a1.45 1.45 0 0 1-1.1-1zM93.3 97.5l-.1 .1zM93.3 97.3h1.9v.3h-1.9zM95.2 97.5h.2v.1h-.2zM95.1 96.3h.3v1.2h-.3zM95.2 96.1h.2v.2h-.2zM93.9 96.1h1.3v.4h-1.3zM93.1 95.3h.4a.67 .67 0 0 0 .4 .8v.4l-.5-.2-.3-.6zM93.1 95h.4v.3h-.4zM93.1 94.7h.4v.3h-.4zM93.1 91.5h.4v3.2h-.4zM93.3 91.5l.2-.1z"/>
<path d="M62.7 65.1h2.5v.3h-2.5zM65.2 65.2h.1v.2h-.1zM65 60.6h.3v4.6h-.3zM65.2 60.4h.1v.2h-.1zM62.7 60.4h2.5v.4h-2.5zM62.5 60.4h.2v.2h-.2zM62.5 60.6h.4v4.6h-.4zM62.5 65.2h.2v.2h-.2z"/>
<path d="M68.3 65.1h2.5v.3h-2.5zM70.8 65.2h.2v.2h-.2zM70.6 60.6h.4v4.6h-.4zM70.8 60.4h.2v.2h-.2zM68.3 60.4h2.5v.4h-2.5zM68.1 60.4h.2v.2h-.2zM68.1 60.6h.4v4.6h-.4zM68.1 65.2h.2v.2h-.2z"/>
<path d="M56.9 65.1h2.6v.3h-2.6zM59.5 65.2h.1v.2h-.1zM59.3 60.6h.3v4.6h-.3zM59.5 60.4h.1v.2h-.1zM56.9 60.4h2.6v.4h-2.6zM56.7 60.4h.2v.2h-.2zM56.7 60.6h.4v4.6h-.4zM56.7 65.2h.2v.2h-.2z"/>
<path d="M57 79.9h2.5v.3h-2.5zM59.5 80h.1v.2h-.1zM59.3 75.5h.3v4.5h-.3zM59.5 75.3h.1v.2h-.1zM57 75.3h2.5v.3h-2.5zM56.8 75.3h.2v.2h-.2zM56.8 75.5h.4v4.5h-.4zM56.8 80h.2v.2h-.2z"/>
<path d="M62.7 79.9h2.5v.4h-2.5zM65.2 80.1h.1v.2h-.1zM65 75.6h.3v4.5h-.3zM65.2 75.4h.1v.2h-.1zM62.7 75.4h2.5v.3h-2.5zM62.5 75.4h.2v.2h-.2zM62.5 75.6h.4v4.5h-.4zM62.5 80.1h.2v.2h-.2z"/>
<path d="M68.3 79.9h2.4v.3h-2.4zM70.7 80h.2v.2h-.2zM70.6 75.5h.3v4.5h-.3zM70.7 75.3h.2v.2h-.2zM68.3 75.3h2.4v.3h-2.4zM68.1 75.3h.2v.2h-.2zM68.1 75.5h.4v4.5h-.4zM68.1 80h.2v.2h-.2z"/>
</g>
<path d="M98.1 97.4l.6 1.4a1.05 1.05 0 0 0-1.2 0z" fill-rule="evenodd" fill="#1f1a17"/>
<path d="M57.6 87.7h12.6" fill="none" stroke="#1f1a17" stroke-width=".34"/>
<g fill="#1f1a17">
<path d="M54.6 95.1l.4-.1a.92 .92 0 0 0 .6 .8v.3a.97 .97 0 0 1-1-1zM53.7 91.2l.3-.1 .7 3.3 .3 .6-.4 .1-.2-.6z"/>
<path d="M72.1 95.8a1.01 1.01 0 0 0 .8-.9l.3 .2a1.45 1.45 0 0 1-1 1zM73.9 91h.3l-.5 2.6-.5 1.5-.3-.2z"/>
<path d="M56.9 87.6h.9v.3h-.9zM54.9 88l.4-.3 1-.1h.6v.3a2.03 2.03 0 0 0-2.4 1.4l-.5 1.9h-.3a5.5 5.5 0 0 1 1.2-3.2z"/>
<path d="M69.9 87.6v.3zM69.9 87.6h.8l.1 .3h-.9zM70.7 87.6a2.44 2.44 0 0 1 2.9 1.4l.4 .9 .1 1.2h-.3a4.3 4.3 0 0 0-1.1-2.9l-.9-.3h-1z"/>
</g>
<path d="M83.4 87.8h6.6" fill="none" stroke="#1f1a17" stroke-width=".34"/>
<g fill="#1f1a17">
<path d="M81.8 95.3l.4-.1 .3 .7-.1 .4a1.03 1.03 0 0 1-.6-1zM81.3 91.3l.4-.1 .5 4-.4 .1z"/>
<path d="M91.2 95.1l.4 .1-.3 .8-.3 .3-.1-.4zM91.7 91.1l.4 .1-.5 4-.4-.1z"/>
<path d="M83 87.7h.5v.3h-.5zM82.2 87.8l.2-.1h.6v.3h-.2a.72 .72 0 0 0-.7 .8l-.4 2.4h-.4l.2-1.2a3 3 0 0 1 .7-2.2z"/>
<path d="M89.8 87.7h.5v.3h-.5zM90.3 87.7a1.26 1.26 0 0 1 1.4 1.4l.3 2-.3 .1a5.1 5.1 0 0 0-.7-3l-.3-.2h-.4z"/>
</g>
<path d="M82.2 96.1h8.8" fill="none" stroke="#1f1a17" stroke-width=".34"/>
<path d="M101.4 107.9h3.2M101.4 108.4l3.1 .5" fill="none" stroke="#1f1a17" stroke-width=".25"/>
<path d="M105.5 107.8h.5l.2 .4 .1-.4h.2l-.2 1 .3 .1 .1-.2-.1 .3h-.2l-.2-.3-.3 .3h-.4l-.2-.1-.2-.3v-.5zM105.5 107.9l-.1 .8 .1 .2h.3l.4-.5-.4-.6z" fill-rule="evenodd" fill="#1f1a17"/>
<path d="M96.7 102.9h1.3l.4 .2 .1 1.8a1.47 1.47 0 0 0 1 1.5l1.8 .1v1.8a8.5 8.5 0 0 1-3.9-.6 1.66 1.66 0 0 1-.6-1.7z" fill-rule="evenodd" fill="#fff"/>
<path d="M97.6 102.7l.8 .1 .3 1-.4 .1-.2-.8-.5-.1zM96.7 102.7h.9v.3h-.9zM96.5 102.6l.2 .3h-.2zM96.5 102.9h.3l.1 3.1h-.3zM96.8 106h.1zM96.6 106h.3l.2 .9-.3 .2zM96.8 107.1l.3-.2a1.78 1.78 0 0 0 2.1 1l-.1 .4a2.39 2.39 0 0 1-2.3-1.2zM99.1 108.1v.2zM99.2 107.9l2.1 .2v.3l-2.2-.1zM101.3 108.3h.2v.1h-.2zM101.2 106.5h.3v1.8h-.3zM101.3 106.3h.2v.2h-.2zM99.9 106.3h1.4v.4h-1.4zM98.5 105.7h.4l.1 .2 .9 .4v.4a1.38 1.38 0 0 1-1.4-1zM98.3 104.1h.4l.2 1.6h-.4zM98.5 104.1h.2zM98.3 103.9l.4-.1v.3h-.4zM98.4 103.9l.3-.1z" fill="#1f1a17"/>
<path d="M96.2 102.2h2.7v1.4h-2.7z" fill="#fff"/>
<g fill="#1f1a17">
<path d="M103.5 106.5h1.2l-.6 1.4z" fill-rule="evenodd"/>
<path d="M104.1 108.9l.6 1.5-.2-.2h-.8l-.2 .2z" fill-rule="evenodd"/>
</g>
<g fill="#1f1a17">
<path d="M103.9 105.6h.3v1.1h-.3z"/>
<path d="M104 110.1h.3v1.1h-.3z"/>
</g>
<g fill="#131516">
<path d="M94.9 98l.2-.2 .8 .9-.2 .2z"/>
<path d="M96.4 99.2l.9 1-.2 .1-.9-.9z"/>
<path d="M97.9 100.8l.7 .7-.2 .2-.7-.8z"/>
</g>
<g fill="none" stroke="#1f1a17" stroke-width=".25">
<path d="M97.5 102.2a6.3 6.3 0 0 1 9.5 3.8 6.3 6.3 0 0 1-6.6 7.8 6.4 6.4 0 0 1-5.4-4.8 6.4 6.4 0 0 1 2.5-6.8z"/>
<circle cx="93.8" cy="96.2" r="2.1"/>
</g>
<g fill="none" stroke="#24211d" stroke-width=".2">
<path d="M59.6 91.1h.2M60 91.1h.5M60.6 91.1h.3M61.1 91.1h.5M61.7 91.1h.3M62.2 91.1h.4M62.8 91.1h.2M63.3 91.1h.4M64 91.1h.1M64.4 91.1h.4M65 91.1h.2M65.4 91.1h.4"/>
<path d="M66.1 91.1h.2M66.5 91.1h.4M67.2 91.1h.2M67.6 91.1h.4M70.7 91.1h.1M70.8 91.1h.2M71.1 91.1h.1M71.2 91.1h.2M71.5 91.1h.1M71.7 91.1h.1M71.9 91.1h.1M72.1 91.1h.2"/>
<path d="M72.3 91.1h.1M72.5 91.1h.2M72.8 91.1h.1M72.9 91.1h.2M73.2 91.1h.1M73.4 91.1h.1M73.6 91.1h.1M73.8 91.1h.2M81.6 91.1h.3M82.2 91.1h.5M82.9 91.1h.3M83.4 91.1h.5"/>
<path d="M84.2 91.1h.3M84.8 91.1h.5M85.6 91.1h.2M86.1 91.1h.5M86.8 91.1h.3M87.3 91.1h.6M88.2 91.1h.2M88.7 91.1h.5M89.5 91.1h.2M90 91.1h.5M90.7 91.1h.4M91.3 91.1h.5"/>
</g>
<path d="M62.4 81h2.7v2.4h-2.7z" fill="#fff"/>
<path d="M62.4 81h2.7v2.4h-2.7z" fill="none" stroke="#fff" stroke-width=".2"/>
<g fill="#1f1a17">
<path d="M63.8 87.1h.2v.3h-.2z"/>
<path d="M63.8 87.7h.2v.4h-.2z"/>
<path d="M63.8 88.3h.2v.3h-.2z"/>
<path d="M63.8 88.8h.2v.5h-.2z"/>
<path d="M63.8 89.5h.2v.3h-.2z"/>
<path d="M63.8 90h.2v.4h-.2z"/>
<path d="M63.8 90.7h.2v.3h-.2z"/>
<path d="M63.8 91.1h.2v.5h-.2z"/>
<path d="M63.8 91.9h.2v.2h-.2z"/>
<path d="M63.8 92.3h.2v.5h-.2z"/>
<path d="M63.8 93h.2v.2h-.2z"/>
<path d="M63.8 93.5h.2v.5h-.2z"/>
<path d="M63.8 94.1h.2v.3h-.2z"/>
<path d="M63.8 94.7h.2v.4h-.2z"/>
<path d="M63.8 95.3h.2v.3h-.2z"/>
<path d="M63.8 95.8h.2v.5h-.2z"/>
<path d="M86.8 86.6h.2v.3h-.2z"/>
<path d="M86.8 87.1h.2v.6h-.2z"/>
<path d="M86.8 87.9h.2v.3h-.2z"/>
<path d="M86.8 88.4h.2v.5h-.2z"/>
<path d="M86.8 89.2h.2v.3h-.2z"/>
<path d="M86.8 89.8h.2v.5h-.2z"/>
<path d="M86.8 90.5h.2v.3h-.2z"/>
<path d="M86.8 91h.2v.5h-.2z"/>
<path d="M86.8 91.8h.2v.3h-.2z"/>
<path d="M86.8 92.3h.2v.5h-.2z"/>
<path d="M86.8 93h.2v.4h-.2z"/>
<path d="M86.8 93.6h.2v.5h-.2z"/>
<path d="M86.8 94.4h.2v.3h-.2z"/>
<path d="M86.8 94.9h.2v.5h-.2z"/>
<path d="M86.8 95.7h.2v.2h-.2z"/>
<path d="M86.8 96.2h.2v.5h-.2z"/>
</g>
<g fill="none" stroke="#24211d" stroke-width=".2">
<path d="M53.8 91.1h.1M54 91.1h.1M54.2 91.1h.1M54.4 91.1h.1M54.6 91.1h.1M54.8 91.1h.2M55.1 91.1h.1M55.2 91.1h.1M55.4 91.1h.1M55.6 91.1h.1M55.8 91.1h.1M56 91.1h.2"/>
<path d="M56.2 91.1h.1M56.4 91.1h.2M56.7 91.1h.1M56.8 91.1h.1"/>
</g>
<path d="M53.9 65.2h19.6v10.3h-19.6z" fill="#fff"/>
<path d="M53.7 65.2h.3v10.3h-.3zM53.7 65.1h.2v.1h-.2zM53.9 65.1h19.6v.3h-19.6zM73.5 65.1h.2v.1h-.2zM73.4 65.2h.3v10.3h-.3zM73.5 75.5h.2v.1h-.2zM53.9 75.3h19.6v.3h-19.6zM53.7 75.5h.2v.1h-.2z" fill="#1f1a17"/>
<path d="M54.6 65.9h18.2v8.7h-18.2z" fill="#fff"/>
<path d="M54.6 65.9h18.2v8.7h-18.2zM54.6 74.6h.1" fill="none" stroke="#1f1a17" stroke-width=".2"/>
<g fill="#1f1a17">
<path d="M72.7 65.7l.7-.6 .2 .2-.7 .7z"/>
<path d="M72.9 74.8l.7 .6-.2 .2-.7-.5z"/>
<path d="M53.7 75.4l.8-.6 .2 .3-.7 .5z"/>
<path d="M54 65.1l.7 .6-.2 .3-.8-.7z"/>
</g>
<path d="M74.1 93.2v7.6" fill="none" stroke="#1f1a17" stroke-width=".25"/>
<path d="M69.5 99.8l1.4-.6-.2 .3v.7l.2 .2z" fill-rule="evenodd" fill="#1f1a17"/>
<path d="M70.7 99.9h2.2" fill="none" stroke="#1f1a17" stroke-width=".25"/>
<path d="M72.7 99.2l1.4 .6-1.4 .6z" fill-rule="evenodd" fill="#1f1a17"/>
<path d="M62.6 89.7h2.5v7.8h-2.5z" fill="#fff"/>
<path d="M62.6 97.3h2.5v.3h-2.5zM65.1 97.5h.1v.1h-.1zM64.9 89.7h.3v7.8h-.3zM65.1 89.5h.1v.2h-.1zM62.6 89.5h2.5v.4h-2.5zM62.3 89.5h.3v.2h-.3zM62.3 89.7h.5v7.8h-.5zM62.3 97.5h.3v.1h-.3z" fill="#1f1a17"/>
<path d="M62.6 96.4h2.5M63.8 96.7v4.3" fill="none" stroke="#1f1a17" stroke-width=".25"/>
<path d="M56.9 77.2h2.6M56.9 78.3h2.6M56.9 62.8h2.6M56.9 63.8h2.6M62.6 77.2h2.5M62.6 78.3h2.5M62.6 62.8h2.5M62.6 63.9h2.5M68.2 77.3h2.5M68.2 78.4h2.5M68.2 62.9h2.5M68.2 63.9h2.5" fill="none" stroke="#1f1a17" stroke-width=".2"/>
<g font-size="4.2">
<text x="169.8" y="15.8">DMN63D8LDW</text>
<text x="18.7" y="38.5">Package Outline Dimensions</text>
<text x="18.7" y="132.8">Suggested Pad Layout</text>
</g>
<text font-size="3.5" fill="#231f20" x="20.3" y="270.9">DMN63D8LDW</text>
<g font-size="2.8">
<text x="18.7" y="46.2">Please see AP02002 at http://www.diodes.com/datasheets/ap02002.pdf for latest version.</text>
<text x="129.2" y="65.6">Dim</text>
<text x="136.8" y="65.6">Min</text>
<text x="140" y="62">SOT363</text>
<text x="145.1" y="65.6">Max</text>
<text x="154.7" y="65.6">Typ</text>
<text x="130.9" y="69.1">A</text>
<text x="136.5" y="69.1">0.10</text>
<text x="145.1" y="69.1">0.30</text>
<text x="154.5" y="69.1">0.25</text>
<text x="130.9" y="72.6">B</text>
<text x="130.9" y="76.1">C</text>
<text x="136.5" y="72.6">1.15</text>
<text x="136.5" y="76.1">2.00</text>
<text x="145.1" y="72.6">1.35</text>
<text x="145.1" y="76.1">2.20</text>
<text x="154.5" y="72.6">1.30</text>
<text x="154.5" y="76.1">2.10</text>
<text x="130.9" y="79.6">D</text>
<text x="131" y="83.1">F</text>
<text x="136.5" y="83.1">0.40</text>
<text x="143.1" y="79.6">0.65 Typ</text>
<text x="145.1" y="83.1">0.45</text>
<text x="153.7" y="83.1">0.425</text>
<text x="130.9" y="86.6">H</text>
<text x="136.5" y="86.6">1.80</text>
<text x="145.1" y="86.6">2.20</text>
<text x="154.5" y="86.6">2.15</text>
<text x="130.9" y="93.6">K</text>
<text x="131.1" y="90.1">J</text>
<text x="136.5" y="93.6">0.90</text>
<text x="138.4" y="90.1">0</text>
<text x="145.1" y="90.1">0.10</text>
<text x="145.1" y="93.6">1.00</text>
<text x="154.5" y="90.1">0.05</text>
<text x="154.5" y="93.6">1.00</text>
<text x="130.7" y="100.6">M</text>
<text x="131" y="97.2">L</text>
<text x="136.5" y="97.2">0.25</text>
<text x="136.5" y="100.6">0.10</text>
<text x="145.1" y="97.2">0.40</text>
<text x="145.1" y="100.6">0.22</text>
<text x="154.5" y="97.2">0.30</text>
<text x="154.5" y="100.6">0.11</text>
<text x="130.5" y="107.9">All Dimensions in mm</text>
<text x="131" y="104.4">α</text>
<text x="137.9" y="104.3">0°</text>
<text x="146.5" y="104.3">8°</text>
<text x="156.8" y="104.3">-</text>
<text x="18.7" y="140.4">Please see AP02001 at http://www.diodes.com/datasheets/ap02001.pdf for the latest version.</text>
<text x="118.9" y="165.5">Dimensions</text>
<text x="137.5" y="165.5">Value (in mm)</text>
<text x="125.8" y="172.6">G</text>
<text x="126" y="169.1">Z</text>
<text x="144.8" y="169.1">2.5</text>
<text x="144.8" y="172.6">1.3</text>
<text x="125.9" y="176.1">X</text>
<text x="125.9" y="179.6">Y</text>
<text x="144" y="176.1">0.42</text>
<text x="144.8" y="179.6">0.6</text>
<text x="125.1" y="183.1">C1</text>
<text x="144.8" y="183.1">1.9</text>
<text x="125.1" y="186.6">C2</text>
<text x="144" y="186.6">0.65</text>
<text x="100.3" y="273.5">www.diodes.com</text>
<text x="108.3" y="270.2">5 of 6</text>
</g>
<text font-size="2.8" fill="#231f20" x="183.1" y="270.6">November 2012</text>
<g font-size="2.5" fill="#1f1a17">
<text x="68.4" y="159.9">C2</text>
<text x="78.1" y="159.9">C2</text>
<text x="53.2" y="178.3">Z</text>
<text x="57.7" y="176.6">G</text>
<text x="90.4" y="176.5">C1</text>
<text x="57.7" y="186.9">Y</text>
<text x="64.3" y="193.3">X</text>
</g>
<text font-size="2.5" x="20.3" y="274">Document number: DS36021 Rev. 3 - 2</text>
<g font-size="2.4" fill="#1f1a17">
<text x="63.2" y="58.9">A</text>
<text x="75" y="71.1">B</text>
<text x="77.9" y="71.1">C</text>
<text x="63.1" y="86">H</text>
<text x="50.2" y="92.5">K</text>
<text x="97.2" y="93.5">M</text>
<text x="50.5" y="101.3">J</text>
<text x="65.9" y="103">D</text>
<text x="71.3" y="103">F</text>
<text x="79.5" y="102.9">L</text>
</g>
<text font-size="2.1" fill="#231f20" x="182" y="273.2">© Diodes Incorporated</text>
</svg>
